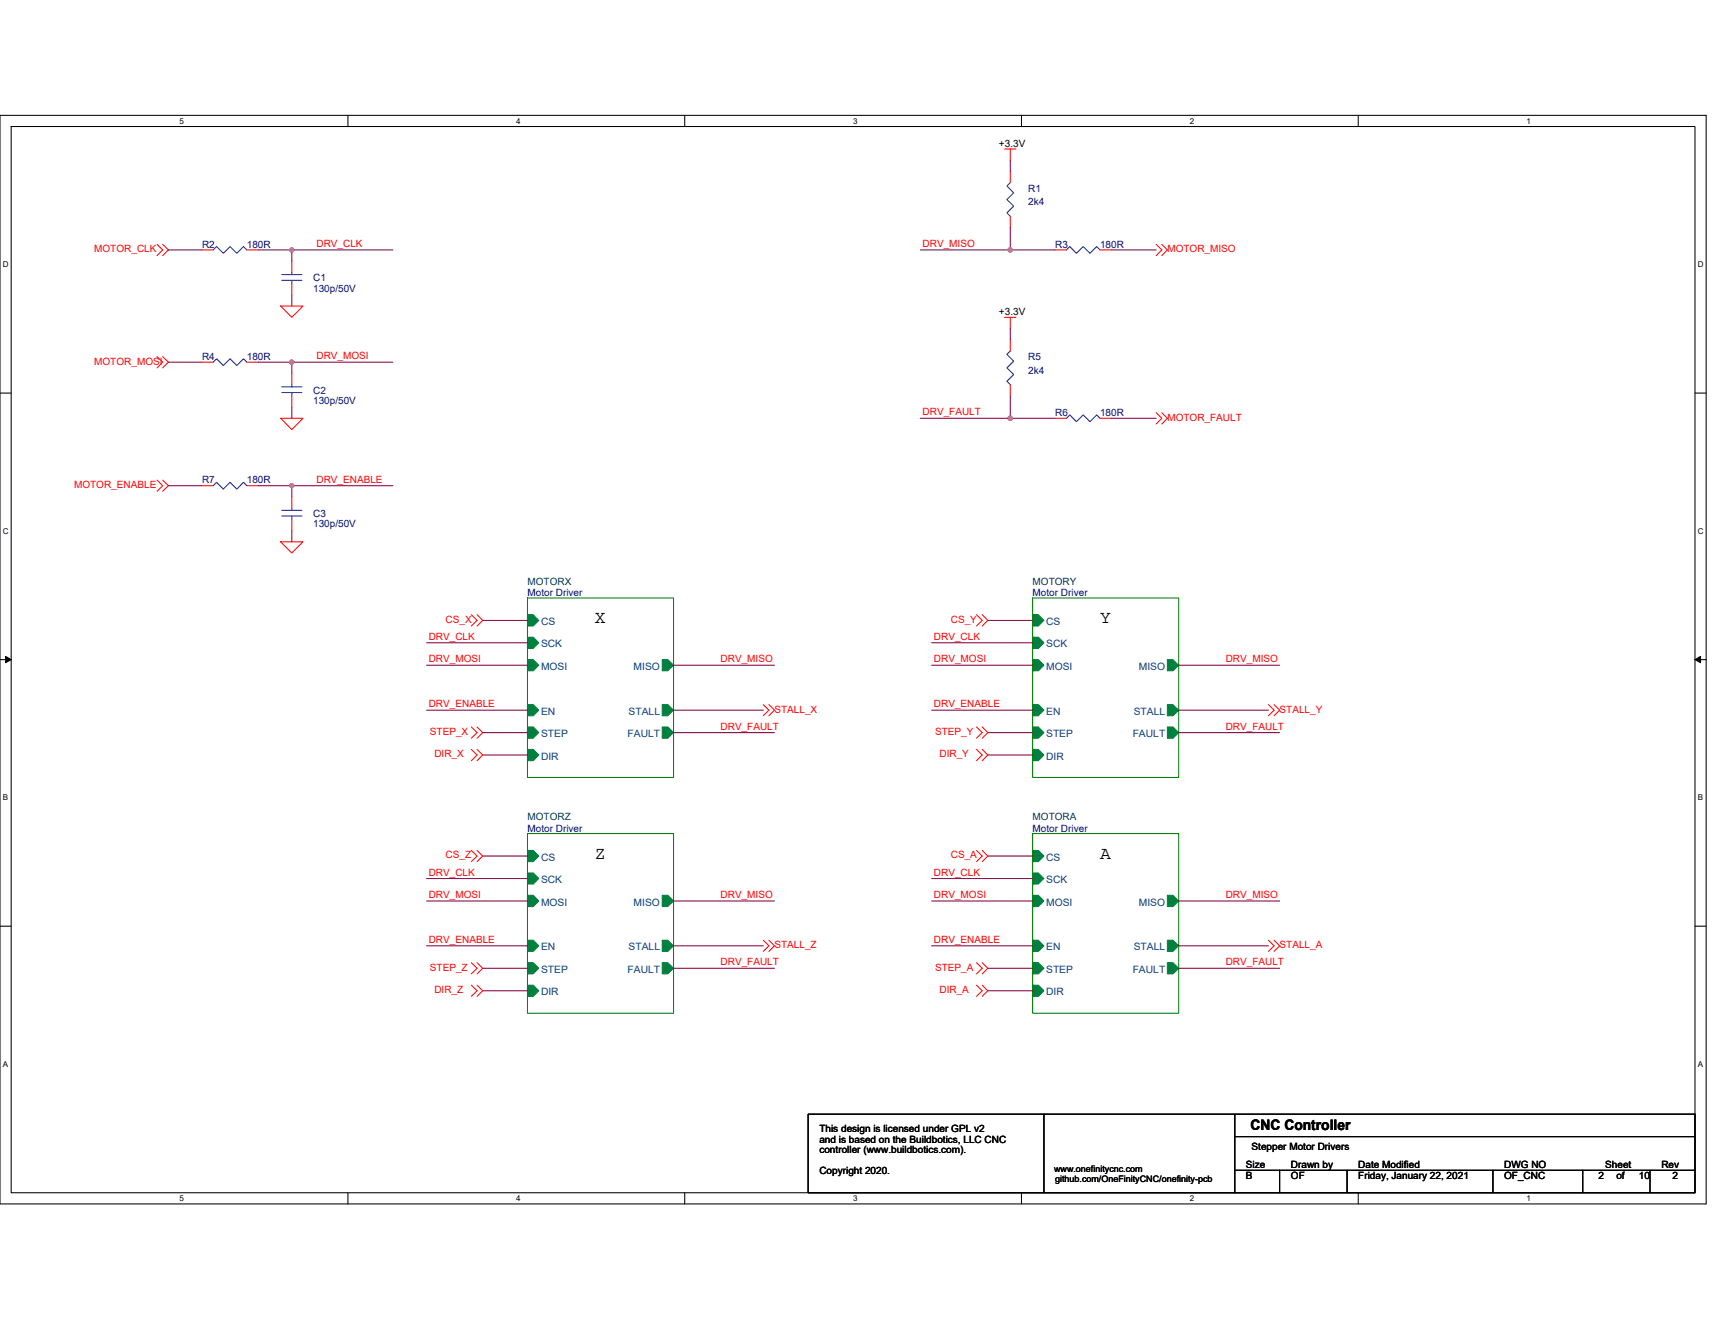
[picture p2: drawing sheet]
<svg xmlns="http://www.w3.org/2000/svg" width="279mm" height="216mm" viewBox="0 0 279 216" stroke-linecap="round" stroke-linejoin="round" font-family="sans-serif">
<path d="M0 18.8h278v177.4h-278zM1.8 20.6h274.3v173.8h-274.3z" fill="none" stroke="#000" stroke-width=".17"/>
<g fill="#fff">
<path d="M29.3 19h.7v1.4h-.7z"/>
<path d="M29.3 194.5h.7v1.5h-.7z"/>
</g>
<path d="M56.7 18.8v1.8M56.7 194.4v1.8" fill="none" stroke="#000" stroke-width=".17"/>
<g fill="#fff">
<path d="M84.1 19h.7v1.4h-.7z"/>
<path d="M84.1 194.5h.7v1.5h-.7z"/>
</g>
<path d="M111.5 18.8v1.8M111.5 194.4v1.8" fill="none" stroke="#000" stroke-width=".17"/>
<g fill="#fff">
<path d="M139 19h.7v1.4h-.7z"/>
<path d="M139 194.5h.7v1.5h-.7z"/>
</g>
<path d="M166.4 18.8v1.8M166.4 194.4v1.8" fill="none" stroke="#000" stroke-width=".17"/>
<g fill="#fff">
<path d="M193.8 19h.8v1.4h-.8z"/>
<path d="M193.8 194.5h.8v1.5h-.8z"/>
</g>
<path d="M221.3 18.8v1.8M221.3 194.4v1.8" fill="none" stroke="#000" stroke-width=".17"/>
<g fill="#fff">
<path d="M248.7 19h.7v1.4h-.7z"/>
<path d="M248.7 194.5h.7v1.5h-.7z"/>
<path d="M.5 42.3h.9v1.5h-.9z"/>
<path d="M276.6 42.3h1v1.5h-1z"/>
<path d="M.5 85.8h.9v1.4h-.9z"/>
<path d="M276.6 85.8h1v1.4h-1z"/>
</g>
<path d="M0 64.1h1.8M276.1 64.1h1.9" fill="none" stroke="#000" stroke-width=".17"/>
<g fill="#fff">
<path d="M.5 129.2h.8v1.5h-.8z"/>
<path d="M276.6 129.2h.9v1.5h-.9z"/>
</g>
<path d="M0 107.5h1.8M276.1 107.5h1.9" fill="none" stroke="#000" stroke-width=".17"/>
<path d="M.9 107l.9 .5-.9 .5zM276.1 107.5l1-.5v1z" fill="#000" stroke="#000" stroke-width=".16"/>
<g fill="#fff">
<path d="M.5 172.6h.8v1.5h-.8z"/>
<path d="M276.6 172.6h.9v1.5h-.9z"/>
</g>
<path d="M0 150.9h1.8M276.1 150.9h1.9M170.1 181.5h-38.4v12.9h38.4M170.1 181.5h31.1v12.9h-31.1zM201.2 181.5h74.9v12.9h-74.9M201.2 190.7h74.9M201.2 185.2h74.9M208.5 190.7v3.7M219.5 190.7v3.7M243.2 190.7v3.7M257.9 190.7v3.7M268.8 190.7v3.7" fill="none" stroke="#000" stroke-width=".17"/>
<g fill="none" stroke="#f00" stroke-width=".17">
<path d="M25.6 39.8l.9 .9-.9 1M26.5 39.8l.9 .9-.9 1M163.7 24.3h1.8M164.6 24.3v1.8M164.6 35.2v1.9M164.6 27.9v1.9M188.4 39.8l.9 .9-.9 1M189.3 39.8l.9 .9-.9 1M25.6 58.1l.9 .9-.9 .9M26.5 58.1l.9 .9-.9 .9M32.9 40.7h1.8M32.9 59h1.8"/>
<path d="M40.2 40.7h1.9M40.2 59h1.9M45.7 49.9h3.7l-1.9 1.8zM47.5 42.6v1.8M47.5 46.2v1.8M163.7 51.7h1.8M164.6 51.7v1.8M164.6 55.4v1.8M171.9 40.7h1.8M179.2 40.7h1.8M25.6 78.2l.9 .9-.9 1M26.5 78.2l.9 .9-.9 1"/>
<path d="M32.9 79.1h1.8M40.2 79.1h1.9M45.7 68.2h3.7l-1.9 1.8zM47.5 60.9v1.8M47.5 64.5v1.8M164.6 62.7v1.8M171.9 68.2h1.8M179.2 68.2h1.8M188.4 67.2l.9 1-.9 .9M189.3 67.2l.9 1-.9 .9M45.7 88.3h3.7l-1.9 1.8zM47.5 81v1.8"/>
<path d="M47.5 84.6v1.8M76.8 100.2l.9 .9-.9 .9M76.8 118.4l.9 1-.9 .9M77.7 100.2l.9 .9-.9 .9M77.7 118.4l.9 1-.9 .9M124.4 114.8l.9 .9-.9 .9M125.3 114.8l.9 .9-.9 .9M159.1 100.2l.9 .9-.9 .9M159.1 118.4l.9 1-.9 .9M160 100.2l.9 .9-.9 .9M160 118.4l.9 1-.9 .9M206.7 114.8l.9 .9-.9 .9"/>
<path d="M207.6 114.8l.9 .9-.9 .9M76.8 122.1l.9 .9-.9 1M76.8 138.6l.9 .9-.9 .9M77.7 122.1l.9 .9-.9 1M77.7 138.6l.9 .9-.9 .9M159.1 122.1l.9 .9-.9 1M159.1 138.6l.9 .9-.9 .9M160 122.1l.9 .9-.9 1M160 138.6l.9 .9-.9 .9M76.8 156.9l.9 .9-.9 .9M77.7 156.9l.9 .9-.9 .9M124.4 153.2l.9 .9-.9 .9"/>
<path d="M125.3 153.2l.9 .9-.9 .9M159.1 156.9l.9 .9-.9 .9M160 156.9l.9 .9-.9 .9M206.7 153.2l.9 .9-.9 .9M207.6 153.2l.9 .9-.9 .9M76.8 160.5l.9 .9-.9 .9M77.7 160.5l.9 .9-.9 .9M159.1 160.5l.9 .9-.9 .9M160 160.5l.9 .9-.9 .9"/>
</g>
<g fill="none" stroke="#00f" stroke-width=".17">
<path d="M164.6 29.8l-.6 .5 1.1 1.1-1.1 1.1 1.1 1.1-1.1 1.1 .6 .5M34.7 40.7l.6-.5 1.1 1.1 1.1-1.1 1.1 1.1 1.1-1.1 .5 .5M34.7 59l.6-.5 1.1 1.1 1.1-1.1 1.1 1.1 1.1-1.1 .5 .5M45.9 45.7h3.3M45.9 44.7h3.3M47.5 44.4v.3M47.5 45.7v.5M164.6 57.2l-.6 .5 1.1 1.1-1.1 1.1 1.1 1.1-1.1 1.1 .6 .6M173.7 40.7l.6-.5 1.1 1.1 1.1-1.1 1.1 1.1 1.1-1.1 .5 .5M34.7 79.1l.6-.5 1.1 1.1 1.1-1.1 1.1 1.1 1.1-1.1 .5 .5M45.9 64h3.3M45.9 63h3.3"/>
<path d="M47.5 62.7v.3M47.5 64v.5M173.7 68.2l.6-.6 1.1 1.1 1.1-1.1 1.1 1.1 1.1-1.1 .5 .6M45.9 84.1h3.3M45.9 83.2h3.3M47.5 82.8v.4M47.5 84.1v.5"/>
</g>
<g fill="#008040" stroke="#008040" stroke-width=".17">
<path d="M85.9 156.9h1l.9 .9-.9 .9h-1z" fill-rule="evenodd"/>
<path d="M85.9 160.5h1l.9 .9-.9 .9h-1z" fill-rule="evenodd"/>
<path d="M85.9 153.2h1l.9 .9-.9 .9h-1z" fill-rule="evenodd"/>
<path d="M85.9 138.6h1l.9 .9-.9 .9h-1z" fill-rule="evenodd"/>
<path d="M85.9 142.2h1l.9 1-.9 .9h-1z" fill-rule="evenodd"/>
<path d="M85.9 145.9h1l.9 .9-.9 .9h-1z" fill-rule="evenodd"/>
<path d="M107.9 145.9h.9l.9 .9-.9 .9h-.9z" fill-rule="evenodd"/>
<path d="M107.9 156.9h.9l.9 .9-.9 .9h-.9z" fill-rule="evenodd"/>
<path d="M107.9 153.2h.9l.9 .9-.9 .9h-.9z" fill-rule="evenodd"/>
<path d="M85.9 118.4h1l.9 1-.9 .9h-1z" fill-rule="evenodd"/>
<path d="M85.9 122.1h1l.9 .9-.9 1h-1z" fill-rule="evenodd"/>
<path d="M85.9 114.8h1l.9 .9-.9 .9h-1z" fill-rule="evenodd"/>
<path d="M85.9 100.2h1l.9 .9-.9 .9h-1z" fill-rule="evenodd"/>
<path d="M85.9 103.8h1l.9 .9-.9 1h-1z" fill-rule="evenodd"/>
<path d="M85.9 107.5h1l.9 .9-.9 .9h-1z" fill-rule="evenodd"/>
<path d="M107.9 107.5h.9l.9 .9-.9 .9h-.9z" fill-rule="evenodd"/>
<path d="M107.9 118.4h.9l.9 1-.9 .9h-.9z" fill-rule="evenodd"/>
<path d="M107.9 114.8h.9l.9 .9-.9 .9h-.9z" fill-rule="evenodd"/>
<path d="M168.2 156.9h1l.9 .9-.9 .9h-1z" fill-rule="evenodd"/>
<path d="M168.2 160.5h1l.9 .9-.9 .9h-1z" fill-rule="evenodd"/>
<path d="M168.2 153.2h1l.9 .9-.9 .9h-1z" fill-rule="evenodd"/>
<path d="M168.2 138.6h1l.9 .9-.9 .9h-1z" fill-rule="evenodd"/>
<path d="M168.2 142.2h1l.9 1-.9 .9h-1z" fill-rule="evenodd"/>
<path d="M168.2 145.9h1l.9 .9-.9 .9h-1z" fill-rule="evenodd"/>
<path d="M190.2 145.9h.9l.9 .9-.9 .9h-.9z" fill-rule="evenodd"/>
<path d="M190.2 156.9h.9l.9 .9-.9 .9h-.9z" fill-rule="evenodd"/>
<path d="M190.2 153.2h.9l.9 .9-.9 .9h-.9z" fill-rule="evenodd"/>
<path d="M168.2 118.4h1l.9 1-.9 .9h-1z" fill-rule="evenodd"/>
<path d="M168.2 122.1h1l.9 .9-.9 1h-1z" fill-rule="evenodd"/>
<path d="M168.2 114.8h1l.9 .9-.9 .9h-1z" fill-rule="evenodd"/>
<path d="M168.2 100.2h1l.9 .9-.9 .9h-1z" fill-rule="evenodd"/>
<path d="M168.2 103.8h1l.9 .9-.9 1h-1z" fill-rule="evenodd"/>
<path d="M168.2 107.5h1l.9 .9-.9 .9h-1z" fill-rule="evenodd"/>
<path d="M190.2 107.5h.9l.9 .9-.9 .9h-.9z" fill-rule="evenodd"/>
<path d="M190.2 118.4h.9l.9 1-.9 .9h-.9z" fill-rule="evenodd"/>
<path d="M190.2 114.8h.9l.9 .9-.9 .9h-.9z" fill-rule="evenodd"/>
</g>
<path d="M85.9 97.4h23.8v29.3h-23.8zM168.2 97.4h23.8v29.3h-23.8zM85.9 135.8h23.8v29.3h-23.8zM168.2 135.8h23.8v29.3h-23.8z" fill="none" stroke="#008000" stroke-width=".17"/>
<g fill="none" stroke="#800040" stroke-width=".17">
<path d="M164.6 26.1v1.8M164.6 37.1v3.6M27.4 40.7h5.5M27.4 59h5.5M42.1 40.7h5.4M42.1 59h5.4M47.5 40.7v1.9M47.5 40.7h16.5M47.5 59v1.9M47.5 59h16.5M47.5 48v1.9M149.9 40.7h14.7"/>
<path d="M164.6 53.5v1.9M164.6 40.7h7.3M181 40.7h7.4M27.4 79.1h5.5M42.1 79.1h5.4M47.5 66.3v1.9M47.5 79.1v1.9M47.5 79.1h16.5M149.9 68.2h14.7M164.6 64.5v3.7M164.6 68.2h7.3M181 68.2h7.4"/>
<path d="M47.5 86.4v1.9M69.5 108.4h16.4M69.5 104.7h16.4M69.5 115.7h16.4M78.6 101.1h7.3M78.6 119.4h7.3M109.7 115.7h14.7M109.7 108.4h16.5M109.7 119.4h16.5M151.8 104.7h16.4M151.8 108.4h16.4M151.8 115.7h16.4"/>
<path d="M160.9 101.1h7.3M160.9 119.4h7.3M192 108.4h16.5M192 115.7h14.7M192 119.4h16.5M78.6 123h7.3M78.6 139.5h7.3M160.9 123h7.3M160.9 139.5h7.3M69.5 143.2h16.4M69.5 146.8h16.4M69.5 154.1h16.4"/>
<path d="M78.6 157.8h7.3M109.7 154.1h14.7M109.7 146.8h16.5M109.7 157.8h16.5M151.8 143.2h16.4M151.8 146.8h16.4M151.8 154.1h16.4M160.9 157.8h7.3M192 146.8h16.5M192 154.1h14.7M192 157.8h16.5M78.6 161.4h7.3"/>
<path d="M160.9 161.4h7.3"/>
</g>
<g fill="#f0f" stroke="#f0f" stroke-width=".17">
<circle cx="47.5" cy="40.7" r=".36"/>
<circle cx="47.5" cy="59" r=".36"/>
<circle cx="47.5" cy="79.1" r=".35"/>
<circle cx="164.6" cy="40.7" r=".36"/>
<circle cx="164.6" cy="68.2" r=".36"/>
</g>
<g font-size="2.9">
<text x="96.9" y="101.6">X</text>
<text x="179.2" y="101.6">Y</text>
<text x="96.9" y="140">Z</text>
<text x="179.2" y="140">A</text>
</g>
<text font-size="2.4" x="203.7" y="184.1">CNC Controller</text>
<g font-size="1.7" fill="#004080">
<text x="88.1" y="101.8">CS</text>
<text x="170.4" y="101.8">CS</text>
<text x="88.1" y="105.5">SCK</text>
<text x="170.4" y="105.5">SCK</text>
<text x="88.1" y="109.1">MOSI</text>
<text x="103.2" y="109.1">MISO</text>
<text x="170.4" y="109.1">MOSI</text>
<text x="185.5" y="109.1">MISO</text>
<text x="88.1" y="116.5">EN</text>
<text x="102.4" y="116.5">STALL</text>
<text x="170.4" y="116.5">EN</text>
<text x="184.7" y="116.5">STALL</text>
<text x="88.1" y="120.1">STEP</text>
<text x="88.1" y="123.8">DIR</text>
<text x="102.2" y="120.1">FAULT</text>
<text x="170.4" y="120.1">STEP</text>
<text x="170.4" y="123.8">DIR</text>
<text x="184.5" y="120.1">FAULT</text>
<text x="88.1" y="140.2">CS</text>
<text x="88.1" y="143.9">SCK</text>
<text x="170.4" y="140.2">CS</text>
<text x="170.4" y="143.9">SCK</text>
<text x="88.1" y="147.6">MOSI</text>
<text x="103.2" y="147.6">MISO</text>
<text x="170.4" y="147.6">MOSI</text>
<text x="185.5" y="147.6">MISO</text>
<text x="88.1" y="154.9">EN</text>
<text x="102.4" y="154.9">STALL</text>
<text x="170.4" y="154.9">EN</text>
<text x="184.7" y="154.9">STALL</text>
<text x="88.1" y="158.5">STEP</text>
<text x="102.2" y="158.5">FAULT</text>
<text x="170.4" y="158.5">STEP</text>
<text x="184.5" y="158.5">FAULT</text>
<text x="88.1" y="162.2">DIR</text>
<text x="170.4" y="162.2">DIR</text>
</g>
<g font-size="1.6">
<text x="162.8" y="23.9">+3.3V</text>
<text x="162.8" y="51.4">+3.3V</text>
<text x="133.5" y="184.5">This design is licensed under GPL v2</text>
<text x="133.5" y="186.2">and is based on the Buildbotics, LLC CNC</text>
<text x="133.5" y="187.9">controller (www.buildbotics.com).</text>
<text x="133.5" y="191.3">Copyright 2020.</text>
<text x="203" y="190.4">Size</text>
<text x="203.9" y="187.4">Stepper Motor Drivers</text>
<text x="210.3" y="190.4">Drawn by</text>
<text x="221.3" y="190.4">Date Modified</text>
<text x="245" y="190.4">DWG NO</text>
<text x="261.5" y="190.4">Sheet</text>
<text x="270.7" y="190.4">Rev</text>
<text x="203" y="192.2">B</text>
<text x="210.3" y="192.2">OF</text>
<text x="221.3" y="192.2">Friday, January 22, 2021</text>
<text x="245" y="192.2">OF_CNC</text>
<text x="260.4" y="192.2">2</text>
<text x="263.3" y="192.2">of</text>
<text x="267" y="192.2">10</text>
<text x="272.5" y="192.2">2</text>
</g>
<g font-size="1.6" fill="#000080">
<text x="167.5" y="31.2">R1</text>
<text x="167.5" y="33.4">2k4</text>
<text x="32.9" y="40.4">R2</text>
<text x="40.2" y="40.4">180R</text>
<text x="171.9" y="40.4">R3</text>
<text x="179.2" y="40.4">180R</text>
<text x="51" y="45.9">C1</text>
<text x="51" y="47.5">130p/50V</text>
<text x="32.9" y="58.7">R4</text>
<text x="40.2" y="58.7">180R</text>
<text x="167.5" y="58.7">R5</text>
<text x="51" y="64.2">C2</text>
<text x="51" y="65.8">130p/50V</text>
<text x="167.5" y="60.9">2k4</text>
<text x="171.9" y="67.8">R6</text>
<text x="179.2" y="67.8">180R</text>
<text x="32.9" y="78.8">R7</text>
<text x="40.2" y="78.8">180R</text>
<text x="51" y="84.3">C3</text>
<text x="51" y="85.9">130p/50V</text>
<text x="85.9" y="97.1">Motor Driver</text>
<text x="168.2" y="97.1">Motor Driver</text>
<text x="85.9" y="135.5">Motor Driver</text>
<text x="168.2" y="135.5">Motor Driver</text>
</g>
<g font-size="1.6" fill="#f00">
<text x="15.3" y="41.1">MOTOR_CLK</text>
<text x="51.6" y="40.3">DRV_CLK</text>
<text x="150.3" y="40.3">DRV_MISO</text>
<text x="190.2" y="41.1">MOTOR_MISO</text>
<text x="15.3" y="59.4">MOTOR_MOSI</text>
<text x="51.6" y="58.5">DRV_MOSI</text>
<text x="150.3" y="67.7">DRV_FAULT</text>
<text x="190.2" y="68.6">MOTOR_FAULT</text>
<text x="12.1" y="79.5">MOTOR_ENABLE</text>
<text x="51.6" y="78.7">DRV_ENABLE</text>
<text x="72.6" y="101.5">CS_X</text>
<text x="154.9" y="101.5">CS_Y</text>
<text x="69.8" y="104.3">DRV_CLK</text>
<text x="69.8" y="107.9">DRV_MOSI</text>
<text x="117.4" y="107.9">DRV_MISO</text>
<text x="152.1" y="104.3">DRV_CLK</text>
<text x="152.1" y="107.9">DRV_MOSI</text>
<text x="199.7" y="107.9">DRV_MISO</text>
<text x="69.8" y="115.3">DRV_ENABLE</text>
<text x="70" y="119.8">STEP_X</text>
<text x="117.4" y="118.9">DRV_FAULT</text>
<text x="126.2" y="116.1">STALL_X</text>
<text x="152.1" y="115.3">DRV_ENABLE</text>
<text x="152.3" y="119.8">STEP_Y</text>
<text x="199.7" y="118.9">DRV_FAULT</text>
<text x="208.5" y="116.1">STALL_Y</text>
<text x="70.8" y="123.4">DIR_X</text>
<text x="153.1" y="123.4">DIR_Y</text>
<text x="69.8" y="142.7">DRV_CLK</text>
<text x="72.6" y="139.9">CS_Z</text>
<text x="152.1" y="142.7">DRV_CLK</text>
<text x="154.9" y="139.9">CS_A</text>
<text x="69.8" y="146.3">DRV_MOSI</text>
<text x="117.4" y="146.3">DRV_MISO</text>
<text x="152.1" y="146.3">DRV_MOSI</text>
<text x="199.7" y="146.3">DRV_MISO</text>
<text x="69.8" y="153.6">DRV_ENABLE</text>
<text x="126.2" y="154.5">STALL_Z</text>
<text x="152.1" y="153.6">DRV_ENABLE</text>
<text x="208.5" y="154.5">STALL_A</text>
<text x="70" y="158.2">STEP_Z</text>
<text x="70.8" y="161.8">DIR_Z</text>
<text x="117.4" y="157.3">DRV_FAULT</text>
<text x="152.3" y="158.2">STEP_A</text>
<text x="153.1" y="161.8">DIR_A</text>
<text x="199.7" y="157.3">DRV_FAULT</text>
</g>
<g font-size="1.6" fill="#004040">
<text x="85.9" y="95.2">MOTORX</text>
<text x="168.2" y="95.2">MOTORY</text>
<text x="85.9" y="133.6">MOTORZ</text>
<text x="168.2" y="133.6">MOTORA</text>
</g>
<g font-size="1.5">
<text x="171.7" y="190.9">www.onefinitycnc.com</text>
<text x="171.9" y="192.6">github.com/OneFinityCNC/onefinity-pcb</text>
</g>
<g font-size="1.3">
<text x="29.3" y="20.2">5</text>
<text x="84.1" y="20.2">4</text>
<text x="139" y="20.2">3</text>
<text x="193.8" y="20.2">2</text>
<text x="248.7" y="20.2">1</text>
<text x=".5" y="43.5">D</text>
<text x="276.6" y="43.5">D</text>
<text x=".5" y="87">C</text>
<text x="276.6" y="87">C</text>
<text x=".5" y="130.4">B</text>
<text x="276.6" y="130.4">B</text>
<text x=".5" y="173.8">A</text>
<text x="276.6" y="173.8">A</text>
<text x="29.3" y="195.7">5</text>
<text x="84.1" y="195.7">4</text>
<text x="139" y="195.7">3</text>
<text x="193.8" y="195.7">2</text>
<text x="248.7" y="195.7">1</text>
</g>
</svg>
